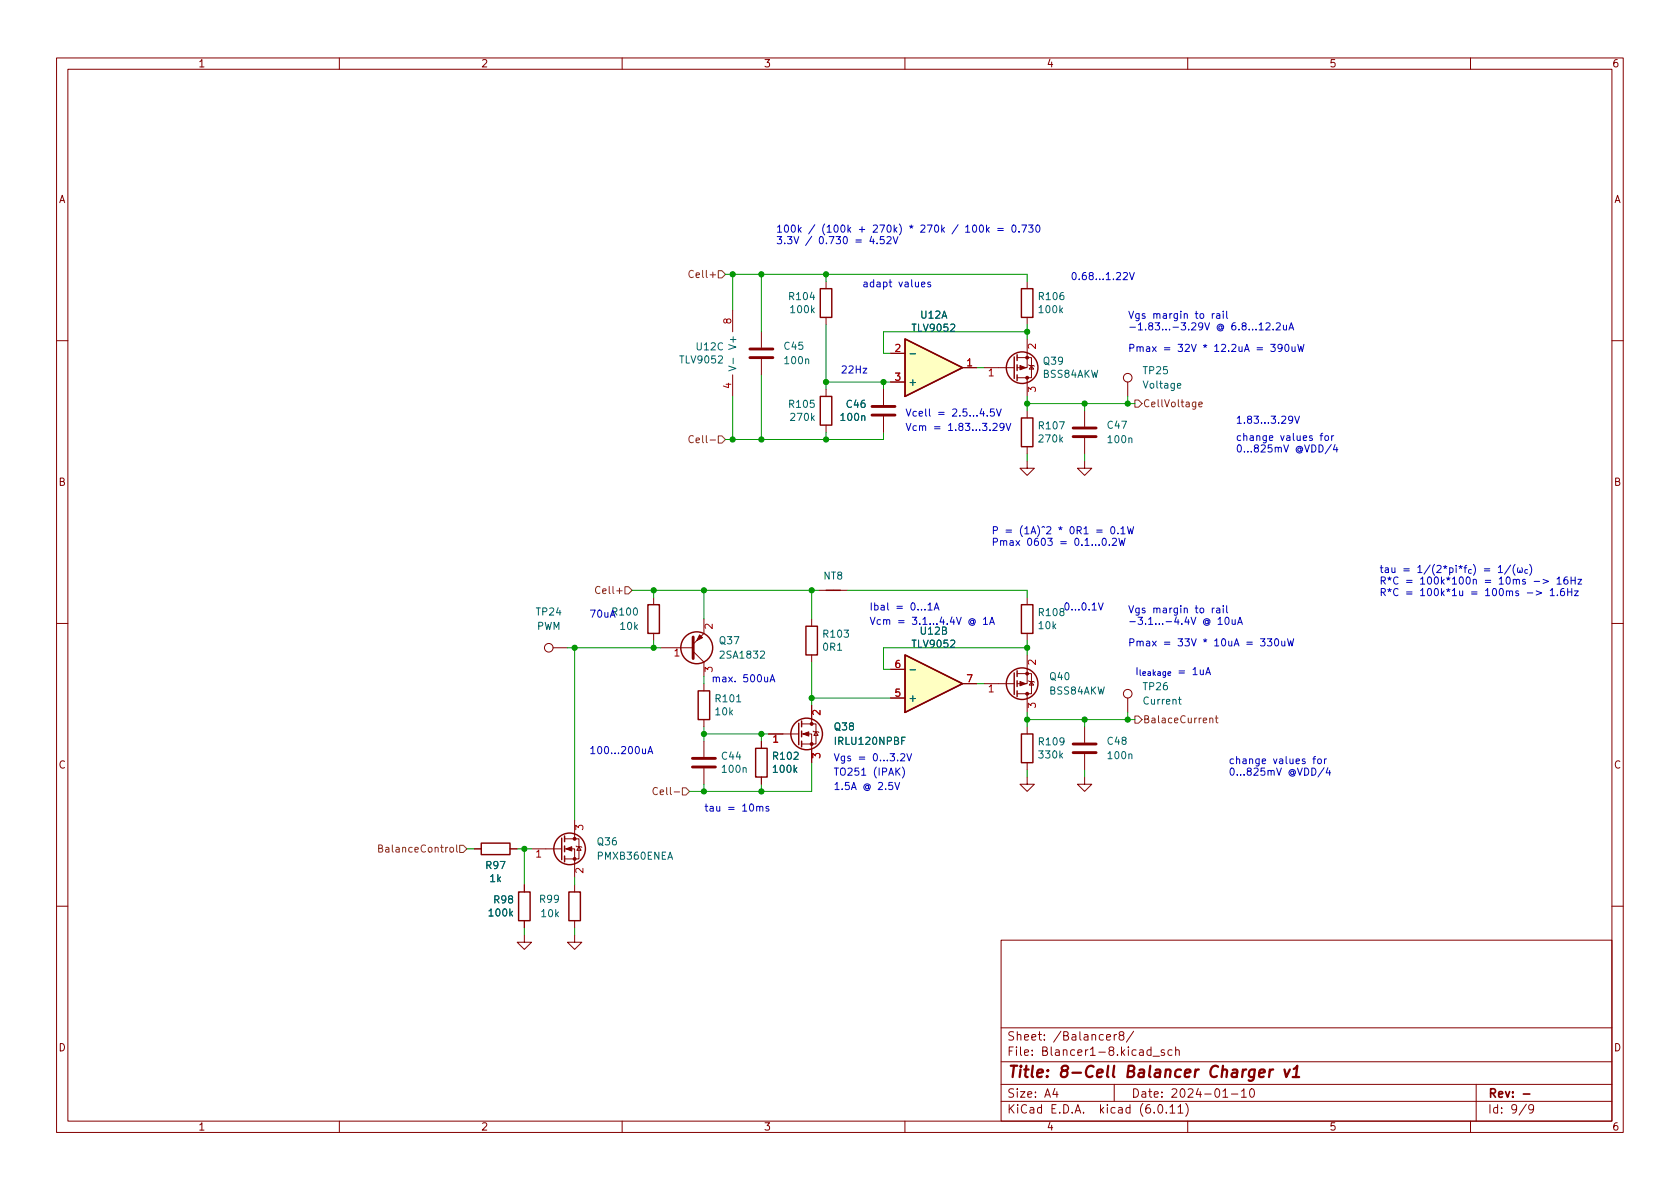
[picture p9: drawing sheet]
<svg xmlns="http://www.w3.org/2000/svg" width="297mm" height="210mm" viewBox="0 0 297 210" stroke-linecap="round" stroke-linejoin="round" font-family="sans-serif">
<g fill="none" stroke="#840000" stroke-width=".18">
<path d="M10 10.2h277v190.1h-277zM12 12.2h273v186.1h-273zM60 10.2v2M110 10.2v2M160 10.2v2M210 10.2v2M260 10.2v2M129.5 54.9v3.8M134.6 58.7v2.8M146 49.8v1.2M146 56.1v1.3M181.6 59.9v5.1h-1.8"/>
<path d="M181.6 49.8v1.2M181.6 56.1v1.3M10 60.2h2M129.5 66.3v3.8M134.6 63.5v2.8M146 68.8v1.3M146 75.2v1.2M156.2 68.8v2.8M156.2 73.7v2.7M157.5 62.5h2.5M157.5 67.6h2.5M170.2 65h2.5"/>
<path d="M174 65h5.3M179.8 63.2h2.6v3.6h-2.6M181.6 66.8v3.3M181.6 72.6v1.3M181.6 79v1.3M181.9 64.5l.1 .1h.8l.1 .2M182.4 64.6l.4 .7h-.8zM191.8 72.6v2.8M191.8 77.5v2.8M199.4 67.6v2.5M285 60.2h2M181.6 81.5v1.3h1.3l-1.3 1.3-1.3-1.3h1.3"/>
<path d="M191.8 81.5v1.3h1.2l-1.2 1.3-1.3-1.3h1.3M10 110.2h2M97.8 114.5h2.5M115.6 105.7v1.2M115.6 112v1.3M116.8 114.5h5.8M122.6 115.2l1.9 1.9v2.5M124.5 109.5v2.5l-1.9 1.9M143.5 109.5v1.2M143.5 115.8v1.3M144.8 104.4h5.1M157.5 118.4h2.5"/>
<path d="M179.8 119.1h2.6v3.6h-2.6M181.6 115.8v5.1h-1.8M181.6 105.7v1.2M181.6 112v1.3M285 110.2h2M124.5 120.9v1.3M124.5 127.2v1.3M124.5 131.1v2.8M124.5 135.9v2.8M134.6 131.1v1.2M134.6 137.4v1.3M135.9 129.8h5.3"/>
<path d="M141.7 129.8h1.8v5.1M141.7 128h2.6v3.6h-2.6M143.5 124.7v3.3M143.8 129.3l.1 .1h.8l.1 .1M144.3 129.4l.4 .6h-.8zM157.5 123.4h2.5M170.2 120.9h2.5M174 120.9h5.3M181.6 137.4v1.3h1.3l-1.3 1.2-1.3-1.2h1.3M181.6 122.7v3.3M181.6 128.5v1.3M181.6 134.9v1.2"/>
<path d="M181.9 120.4l.1 .1h.8l.1 .1M182.4 120.5l.4 .7h-.8zM191.8 137.4v1.3h1.2l-1.2 1.2-1.3-1.2h1.3M191.8 128.5v2.8M191.8 133.3v2.8M199.4 123.4v2.6M83.8 150.1h1.3M90.2 150.1h1.2M92.7 156.5v1.2M94 150.1h5.3M99.8 150.1h1.8v5.1M99.8 148.3h2.6v3.6h-2.6"/>
<path d="M101.6 145v3.3M101.6 156.5v1.2M101.9 149.6l.1 .1h.7l.2 .2M102.4 149.7l.3 .7h-.7zM10 160.2h2M92.7 165.3v1.3h1.3l-1.3 1.3-1.3-1.3h1.3M92.7 162.8v1.3M101.6 165.3v1.3h1.3l-1.3 1.3-1.3-1.3h1.3M101.6 162.8v1.3M177 166.3h108v32h-108zM285 160.2h2M60 198.3v2"/>
<path d="M110 198.3v2M160 198.3v2M177 194.8h108M177 191.8h108M177 187.8h108M177 181.8h108M182.5 186.5v.1M182.5 185.7v.1M184.6 183.8v.1M184.6 183v.1M197 191.8v3M198.1 183.1l-.2-.3v-.2l.2-.2 .5 .1 .1 .2-.1 .2-.6 .2-.1 .3v.4l.2 .1h.5l.1-.3-.1-.4-.2-.1"/>
<path d="M200.4 182.4l-1.3 1.9M203.9 186.8h1.1M205.9 185.7l-.4-.1-.2 .2 .1 .3 .5 .1v.4h-.6M207.2 185.7l-.4-.1-.3 .3v.4l.1 .3h.6M207.9 185.8l.2-.2 .3 .1 .1 .9M207.9 185.1v1.5M209.6 195.1a1.72 1.72 0 0 1 0 2.3M210 198.3v2M217.7 193.5h1.2M219.5 193l.4-.5v1.5M219.5 194h.9M221.1 192.7l.2-.2a.81 .81 0 0 1 .6 .7 .81 .81 0 0 1-.3 .8h-.2a.81 .81 0 0 1-.3-1.3z"/>
<path d="M260 198.3v2M261 191.8v6.5M271.2 196l-.3 .3h-.3l-.3-.3 .1-.6 .5-.1 .2 .2a.99 .99 0 0 1-.4 1.3h-.3"/>
<circle cx="199.4" cy="66.8" r=".76"/>
<circle cx="97" cy="114.5" r=".76"/>
<circle cx="199.4" cy="122.7" r=".76"/>
</g>
<path d="M269.3 193.5h1.2" fill="none" stroke="#840000" stroke-width=".3"/>
<path d="M197 188.5l-.2 1.7 .2 .3M227.1 189.1l.3 1.4 .7-1.4" fill="none" stroke="#840000" stroke-width=".4"/>
<g fill="#ffffc2" stroke="#ffffc2" stroke-width=".18">
<path d="M160 59.9l10.2 5.1-10.2 5.1z"/>
<path d="M160 115.8l10.2 5.1-10.2 5.1z"/>
</g>
<g fill="none" stroke="#840000" stroke-width=".25">
<path d="M145 51h2.1v5.1h-2.1zM160 59.9l10.2 5.1-10.2 5.1zM180.6 51h2v5.1h-2zM145 70.1h2.1v5.1h-2.1zM179.3 63.1v3.8M179.8 62.7v1M179.8 64.5v1M179.8 66.3v1M180.6 73.9h2v5.1h-2zM114.6 106.9h2v5.1h-2zM142.5 110.7h2v5.1h-2zM146 104.4h2.6"/>
<path d="M160 115.8l10.2 5.1-10.2 5.1zM179.3 119v3.8M179.8 118.6v1M180.6 106.9h2v5.1h-2zM123.4 122.2h2.1v5h-2.1zM133.6 132.3h2v5.1h-2zM141.2 127.9v3.8M141.7 127.5v1M141.7 129.3v1M141.7 131.1v1M179.8 120.4v1M179.8 122.2v1"/>
<path d="M180.6 129.8h2v5.1h-2zM85.1 149.1h5.1v2h-5.1zM91.7 157.7h2v5.1h-2zM99.3 148.2v3.8M99.8 147.8v1M99.8 149.6v1M99.8 151.4v1M100.6 157.7h2v5.1h-2z"/>
<circle cx="180.7" cy="65" r="2.79"/>
<circle cx="123.2" cy="114.5" r="2.82"/>
<circle cx="142.6" cy="129.8" r="2.79"/>
<circle cx="180.7" cy="120.9" r="2.79"/>
<circle cx="100.7" cy="150.1" r="2.79"/>
</g>
<g fill="none" stroke="#006464" stroke-width=".18">
<path d="M143.6 51.7l-.3 .9h.7M143.6 54.8l.4 .5M144 54.5l-.5 .4M168.1 57.4l.5-.1 .2 .4-.8 .9h.8M187.5 54.8l.4 .5M187.9 54.5l-.5 .4M127 63l.5-.1 .2 .4-.7 .9h.7M128.8 64.7l1.3 .5-1.3 .4M129.6 63.3v1M142.4 63.6l.2-.1h.3l.1 .8M143.6 73.9l.4 .5M144 73.5l-.5 .5"/>
<path d="M152.4 73.6l.1-.1 .3 .1 .1 .8M160.9 62.6h1M187.3 74.6h.9l-.6 1.3M187.5 77.7l.4 .5M187.9 77.3l-.5 .5M199.6 77.6l.2-.2 .3 .1v.8M208.2 68.2l.6-.1-.1-.2-.3-.1-.2 .2v.6h.5M134.5 115.2l.4-.1 .3 .4-.8 .9h.8M148.1 115h.7M160.9 118.4h1M168.1 113.3l.5-.1 .2 .4-.8 .9h.8M130.2 124.1h.8"/>
<path d="M131.4 135.9l.2-.2 .3 .1v.8M140.5 136.1l.4 .5M140.9 135.7l-.5 .5M159.4 131h.5M160 130.4h-.6v1.2M187.5 133.6l.4 .4M187.9 133.2l-.5 .5M199.6 133.4l.2-.1 .3 .1v.8M208.4 123.7h.4M208.5 123.3v1l.3 .2M118.1 152l.4-1.3 .4 1.3M118.2 151.6h.6"/>
<path d="M90.3 161.5l.3 .5M90.6 161.1l-.4 .5"/>
</g>
<path d="M132.6 63.2h4.1M132.6 61.7h4.1M154.2 73.4h4M154.2 71.9h4M189.7 77.2h4.1M189.7 75.7h4.1M122.6 112.6v3.9M122.4 135.6h4.1M122.4 134.1h4.1M189.7 133.1h4.1M189.7 131.6h4.1" fill="none" stroke="#840000" stroke-width=".51"/>
<g fill="#840000" stroke="#840000" stroke-width=".18">
<path d="M123.7 112.3l.5 .5-1 .5z"/>
<path d="M180.3 120.5l1.1 .4-1.1 .4z"/>
<path d="M100.1 150.1l1-.4v.8z"/>
<path d="M180.3 64.6l1.1 .4-1.1 .4z"/>
<path d="M142 129.8l1-.4v.8z"/>
<circle cx="181.6" cy="119.1" r=".25"/>
<circle cx="181.6" cy="122.7" r=".25"/>
<circle cx="101.6" cy="151.9" r=".25"/>
<circle cx="101.6" cy="148.3" r=".25"/>
<circle cx="181.6" cy="63.2" r=".25"/>
<circle cx="181.6" cy="66.8" r=".25"/>
<circle cx="143.5" cy="131.6" r=".25"/>
<circle cx="143.5" cy="128" r=".25"/>
</g>
<g fill="none" stroke="#a90000" stroke-width=".18">
<path d="M174.9 65.6l.4-.4v1.3M181.8 69.3v-.8l.5 .4 .1-.4h.6l.1 .2-.1 .6M183.1 60.8v.8l-.9-.8-.4 .3 .1 .5M119.3 115.1l.4-.4v1.3M124.7 118.8v-.8l.4 .4 .2-.3h.5l.1 .1-.1 .6M125.9 110.4v.8l-.9-.8-.3 .2 .1 .5M183.1 116.7v.8l-.9-.8-.4 .3 .1 .5M136.8 130.3l.4-.3v1.3M143.7 134v-.8l.5 .5 .1-.4h.6l.1 .2-.1 .5M145 125.6v.8l-.9-.8-.4 .3 .1 .4M174.9 121.5l.4-.4v1.3M181.8 125.1v-.8l.5 .5 .1-.4h.6l.1 .2-.1 .5"/>
<path d="M94.9 150.7l.3-.4v1.3M101.8 146.7v-.8l.5 .5 .1-.4h.5l.2 .2-.2 .5M103.1 153.6v.7l-.9-.7-.4 .2 .1 .5"/>
</g>
<g fill="none" stroke="#725600" stroke-width=".18">
<path d="M125.6 48.6h.9M127 47.9h.6l.7 .6-.7 .6h-.6zM125.6 77.8h.9M127 77.1h.6l.7 .6-.7 .7h-.6zM200.7 70.7h.6l.6 .7-.6 .6h-.6zM212 71.5l.6-.1-.1-.2-.4-.1-.1 .2v.6h.5M109 104.5h1M110.5 103.8h.6l.7 .6-.7 .6h-.6zM120.6 139.3h.7l.6 .6-.6 .7h-.7zM200.7 126.6h.6l.6 .6-.6 .7h-.6zM213.9 127.1l.2-.1h.3v.8M214.9 127h.5"/>
<path d="M215 126.6v1l.4 .2M79.2 149.8l-.4 .3M79.6 150l.2-.2 .3 .2 .1 .4-.1 .2-.3 .1-.2-.1zM80.7 149.4v1.1l.2 .2M81.3 149.5h.6l.6 .6-.6 .6h-.6zM119.2 140h1"/>
</g>
<g fill="none" stroke="#0000c2" stroke-width=".18">
<path d="M162.8 39.9l.5-.1 .2 .4-.7 .9h.7M169.4 39.7l-1.1 1.7M179 39.9l.2-.1a.68 .68 0 0 1 .4 .6 .68 .68 0 0 1-.4 .7l-.2-.2-.1-.3zM141.3 40.6l.4 .5M141.7 40.2l-.5 .5M157.2 49.9h.5M157.4 49.5v1l.3 .2M164.5 49.9h-.3l-.2 .2 .1 .1 .4 .2v.3h-.5M170.7 40.2l.4-.4v1.3M170.7 41.1h.8M176.4 40.4h1M176.4 40.8h1"/>
<path d="M199.7 48.2l.4 1.3 .5-1.3M209.4 55.6l.2-.1h.3v.8M210.7 57.2l.5-.1 .2 .3-.7 .9h.7M212.7 57.6l-.3 .3h-.2l-.3-.3 .1-.5h.4l.2 .1a.84 .84 0 0 1-.3 1.1h-.3M213 57.1l.4 1.2 .5-1.2M227.9 58.3l.4-1.2 .4 1.2M228 58h.6M164.3 72.3v1.1l.2 .2M176.2 72.3l.4 1.3 .4-1.3M177.9 74.9l.4 1.2 .4-1.2M224.4 77.5l.6-.2v-.2l-.4-.1-.2 .2 .1 .6h.5M224.7 60.9h.8l-.5 .5 .4 .1v.5l-.2 .2-.5-.2"/>
<path d="M227 78.7l.4 1.2 .4-1.2M228.9 73.6l.4 1.3 .5-1.3M232 77.1l-.3-.1-.2 .2 .1 .2 .4 .1v.3h-.5M185.3 95.2h.7l-.4 .5 .4 .1v.5l-.2 .1-.5-.1M196.5 93.3l.2-.2a.68 .68 0 0 1 .4 .7 .68 .68 0 0 1-.4 .6l-.2-.1-.1-.4zM197.8 95.2l.3 1.2 .3-.9 .2 .9 .3-1.2M267.1 99.9l-1.1 1.7M267.9 99.8a1.46 1.46 0 0 0 0 1.9M270.5 99.8a1.46 1.46 0 0 1 0 1.9M157 106.6v1.1l.1 .2M169.1 109.1l.4 1.3 .5-1.3M194.2 106.6l.4 1.3 .5-1.3"/>
<path d="M209 110.3v.1M209.4 107.6l.2-.1 .3 .1v.8M209.8 109.1l-.3 .9h.8M210.1 109.6v.8M210.6 109.1l.4 1.3 .4-1.3M222.9 113h.8l-.5 .4 .4 .2v.5l-.2 .1-.5-.1M258.1 104.5v.8h.3l.2-.1M258.6 104.5v.8M260.5 102.6l.2-.2 .3 .1v.8M260.5 102.4v.9M264.9 100.3l.4-.3v1.2M264.9 101.2h.8"/>
<path d="M268.4 100.4l-.1 .7 .2 .1 .2-.1 .2 .1h.2l.1-.6-.2-.2M268.7 100.8v.3M270 104.9h1M270.1 100.8l-.3-.1-.2 .2 .1 .4h.4M271.3 102.8h.9M271.6 104.5l1 .4-1 .3M272.8 102.4l1 .4-1 .4M274.1 104.4l.4-.3v1.2M274.1 105.3h.7M275.3 102.4l.4-.4v1.3M275.3 103.3h.7M114.6 133.3l.4-1.3 .4 1.3"/>
<path d="M114.7 132.9h.6M130 120.5v.1M152.4 137.1h.7M160.3 133.3l.5 1.2 .4-1.2M223.2 134.6l.6-.1-.1-.2-.3-.1-.2 .2v.6h.5M225.7 135.8l.4 1.3 .5-1.3M230.7 134.3l-.3-.1-.2 .2 .1 .2 .4 .1v.3h-.5"/>
</g>
<g fill="none" stroke="#009600" stroke-width=".18">
<path d="M128.3 48.5h53.3v1.3M129.5 48.5v6.4M134.6 48.5v10.2M146 48.5v1.3M146 57.4v11.4M181.6 57.4v2.5M181.6 58.7h-25.4v3.8h1.3M129.5 70.1v7.6M134.6 66.3v11.4M146 67.6h11.5M146 76.4v1.3M156.2 76.4v1.3h-27.9"/>
<path d="M156.2 67.6v1.2M172.7 65h1.3M181.6 70.1v2.5M181.6 71.4h19.1M191.8 71.4v1.2M199.4 70.1v1.3M181.6 80.3v1.2M191.8 80.3v1.2M100.3 114.5h16.5M101.6 114.5v30.5M111.8 104.4h33M115.6 104.4v1.3"/>
<path d="M115.6 113.3v1.2M124.5 104.4v5.1M124.5 119.6v1.3M143.5 104.4v5.1M143.5 117.1v7.6M149.9 104.4h31.7v1.3M181.6 114.5h-25.4v3.9h1.3M181.6 113.3v2.5M124.5 128.5v2.6M124.5 138.7v1.2M124.5 129.8h11.4M134.6 129.8v1.3"/>
<path d="M134.6 138.7v1.2M143.5 123.4h14M143.5 134.9v5h-21.6M172.7 120.9h1.3M181.6 126v2.5M181.6 136.1v1.3M181.6 127.2h19.1M191.8 127.2v1.3M191.8 136.1v1.3M199.4 126v1.2M82.5 150.1h1.3M91.4 150.1h2.6"/>
<path d="M92.7 150.1v6.4M101.6 155.2v1.3M92.7 164.1v1.2M101.6 164.1v1.2"/>
</g>
<g fill="#009600" stroke="#009600" stroke-width=".18">
<circle cx="156.2" cy="67.6" r=".46"/>
<circle cx="146" cy="67.6" r=".46"/>
<circle cx="134.6" cy="48.5" r=".46"/>
<circle cx="129.5" cy="48.5" r=".46"/>
<circle cx="129.5" cy="77.7" r=".46"/>
<circle cx="134.6" cy="77.7" r=".46"/>
<circle cx="146" cy="48.5" r=".46"/>
<circle cx="181.6" cy="71.4" r=".46"/>
<circle cx="181.6" cy="58.7" r=".46"/>
<circle cx="143.5" cy="123.4" r=".46"/>
<circle cx="143.5" cy="104.4" r=".46"/>
<circle cx="124.5" cy="104.4" r=".46"/>
<circle cx="115.6" cy="104.4" r=".46"/>
<circle cx="181.6" cy="114.5" r=".46"/>
<circle cx="115.6" cy="114.5" r=".46"/>
<circle cx="181.6" cy="127.2" r=".46"/>
<circle cx="199.4" cy="127.2" r=".46"/>
<circle cx="146" cy="77.7" r=".46"/>
<circle cx="191.8" cy="127.2" r=".46"/>
<circle cx="101.6" cy="114.5" r=".46"/>
<circle cx="124.5" cy="129.8" r=".46"/>
<circle cx="134.6" cy="129.8" r=".46"/>
<circle cx="124.5" cy="139.9" r=".46"/>
<circle cx="134.6" cy="139.9" r=".46"/>
<circle cx="92.7" cy="150.1" r=".46"/>
<circle cx="191.8" cy="71.4" r=".46"/>
<circle cx="199.4" cy="71.4" r=".46"/>
</g>
<g font-size="2.8" fill="#840000">
<text x="178" y="191.2">Title:</text>
<text x="187.3" y="191.2">8-Cell</text>
<text x="199.4" y="191.2">Balancer</text>
<text x="214.4" y="191.2">Charger</text>
<text x="228" y="191.2">v1</text>
</g>
<g font-size="2.1" fill="#840000">
<text x="178" y="184.5">Sheet:</text>
<text x="186.2" y="184.5">/Balancer8/</text>
<text x="178" y="187.2">File:</text>
<text x="184.4" y="187.2">Blancer1-8.kicad_sch</text>
<text x="178" y="197.4">KiCad</text>
<text x="178" y="194.6">Size:</text>
<text x="184.7" y="194.6">A4</text>
<text x="185.7" y="197.4">E.D.A.</text>
<text x="194.6" y="197.4">kicad</text>
<text x="200" y="194.6">Date:</text>
<text x="201.8" y="197.4">(6.0.11)</text>
<text x="207" y="194.6">2024-01-10</text>
<text x="263" y="194.6">Rev:</text>
<text x="263" y="197.4">Id:</text>
<text x="267.1" y="197.4">9/9</text>
</g>
<g font-size="1.8" fill="#840000">
<text x="35" y="12.3">1</text>
<text x="85" y="12.3">2</text>
<text x="135" y="12.3">3</text>
<text x="185" y="12.3">4</text>
<text x="235" y="12.3">5</text>
<text x="285" y="12.3">6</text>
<text x="10.4" y="36.3">A</text>
<text x="285.4" y="36.3">A</text>
<text x="10.3" y="86.3">B</text>
<text x="285.3" y="86.3">B</text>
<text x="10.3" y="136.3">C</text>
<text x="285.3" y="136.3">C</text>
<text x="10.3" y="186.3">D</text>
<text x="285.3" y="186.3">D</text>
<text x="35" y="200.3">1</text>
<text x="85" y="200.3">2</text>
<text x="135" y="200.3">3</text>
<text x="185" y="200.3">4</text>
<text x="235" y="200.3">5</text>
<text x="285" y="200.3">6</text>
</g>
<g font-size="1.8" fill="#0000c2">
<text x="137.2" y="41.1">100k</text>
<text x="142.9" y="41.1">/</text>
<text x="145.4" y="41.1">(100k</text>
<text x="152" y="41.1">+</text>
<text x="154.7" y="41.1">270k)</text>
<text x="161.3" y="41.1">*</text>
<text x="163.4" y="41.1">270k</text>
<text x="171.6" y="41.1">100k</text>
<text x="180.1" y="41.1">0.730</text>
<text x="137.2" y="43.2">3.3V</text>
<text x="142.4" y="43.2">/</text>
<text x="144.8" y="43.2">0.730</text>
<text x="151.4" y="43.2">=</text>
<text x="154.1" y="43.2">4.52V</text>
<text x="152.4" y="50.8">adapt</text>
<text x="158.8" y="50.8">values</text>
<text x="189.2" y="49.5">0.68...1.22V</text>
<text x="199.4" y="56.4">Vgs</text>
<text x="199.4" y="58.4">-1.83...-3.29V</text>
<text x="203.8" y="56.4">margin</text>
<text x="211.4" y="56.4">to</text>
<text x="214.4" y="56.4">rail</text>
<text x="215" y="58.4">@ 6.8...12.2uA</text>
<text x="199.4" y="62.2">Pmax</text>
<text x="205.7" y="62.2">=</text>
<text x="208.3" y="62.2">32V</text>
<text x="213" y="62.2">*</text>
<text x="215.1" y="62.2">12.2uA</text>
<text x="222.6" y="62.2">=</text>
<text x="225.3" y="62.2">390uW</text>
<text x="148.6" y="66">22Hz</text>
<text x="160" y="76.2">Vcm</text>
<text x="160" y="73.6">Vcell</text>
<text x="165" y="76.2">=</text>
<text x="165.7" y="73.6">=</text>
<text x="167.7" y="76.2">1.83...3.29V</text>
<text x="168.4" y="73.6">2.5...4.5V</text>
<text x="218.4" y="78">change</text>
<text x="218.4" y="74.9">1.83...3.29V</text>
<text x="226.3" y="78">values</text>
<text x="233.5" y="78">for</text>
<text x="218.4" y="80">0...825mV</text>
<text x="229" y="80">@VDD/4</text>
<text x="175.3" y="94.5">P =</text>
<text x="180.3" y="94.5">(1A)^2</text>
<text x="187.4" y="94.5">*</text>
<text x="189.5" y="94.5">0R1</text>
<text x="194.3" y="94.5">=</text>
<text x="197" y="94.5">0.1W</text>
<text x="175.3" y="96.5">Pmax</text>
<text x="181.5" y="96.5">0603</text>
<text x="187.5" y="96.5">=</text>
<text x="190.2" y="96.5">0.1...0.2W</text>
<text x="243.8" y="101.3">tau</text>
<text x="248" y="101.3">=</text>
<text x="250.7" y="101.3">1/(2*pi*f_{c})</text>
<text x="262.5" y="101.3">=</text>
<text x="153.7" y="107.9">Ibal</text>
<text x="158.4" y="107.9">=</text>
<text x="161.1" y="107.9">0...1A</text>
<text x="188" y="107.9">0...0.1V</text>
<text x="243.8" y="103.4">R*C</text>
<text x="243.8" y="105.4">R*C</text>
<text x="248.5" y="103.4">=</text>
<text x="248.5" y="105.4">=</text>
<text x="251.2" y="103.4">100k*100n</text>
<text x="251.2" y="105.4">100k*1u</text>
<text x="260.3" y="105.4">=</text>
<text x="262.7" y="103.4">=</text>
<text x="263" y="105.4">100ms</text>
<text x="265.4" y="103.4">10ms</text>
<text x="274.7" y="105.4">1.6Hz</text>
<text x="275.9" y="103.4">16Hz</text>
<text x="104.1" y="109.2">70uAR100</text>
<text x="153.7" y="110.5">Vcm</text>
<text x="158.7" y="110.5">=</text>
<text x="161.4" y="110.5">3.1...4.4V</text>
<text x="171.4" y="110.5">@ 1A</text>
<text x="199.4" y="108.4">Vgs</text>
<text x="199.4" y="110.5">-3.1...-4.4V</text>
<text x="203.8" y="108.4">margin</text>
<text x="211.4" y="108.4">to</text>
<text x="212.6" y="110.5">@ 10uA</text>
<text x="214.4" y="108.4">rail</text>
<text x="199.4" y="114.3">Pmax</text>
<text x="200.7" y="119.4">I_{leakage}</text>
<text x="205.7" y="114.3">=</text>
<text x="208.2" y="119.4">=</text>
<text x="208.3" y="114.3">33V</text>
<text x="210.9" y="119.4">1uA</text>
<text x="213" y="114.3">*</text>
<text x="215.1" y="114.3">10uA</text>
<text x="220.8" y="114.3">=</text>
<text x="223.5" y="114.3">330uW</text>
<text x="125.7" y="120.6">max.</text>
<text x="131.3" y="120.6">500uA</text>
<text x="104.1" y="133.3">100...200uA</text>
<text x="147.3" y="137.1">TO251</text>
<text x="147.3" y="134.6">Vgs</text>
<text x="151.7" y="134.6">=</text>
<text x="154.4" y="137.1">(IPAK)</text>
<text x="154.4" y="134.6">0...3.2V</text>
<text x="217.2" y="135.1">change</text>
<text x="217.2" y="137.1">0...825mV</text>
<text x="225.1" y="135.1">values</text>
<text x="227.7" y="137.1">@VDD/4</text>
<text x="232.2" y="135.1">for</text>
<text x="124.5" y="143.5">tau</text>
<text x="128.6" y="143.5">=</text>
<text x="131.3" y="143.5">10ms</text>
<text x="147.3" y="139.7">1.5A</text>
<text x="152.6" y="139.7">@ 2.5V</text>
</g>
<g font-size="1.8" fill="#725600">
<text x="121.5" y="49.5">Cell+</text>
<text x="202" y="72.4">CellVoltage</text>
<text x="121.5" y="78.7">Cell-</text>
<text x="105" y="105.4">Cell+</text>
<text x="202" y="128.3">BalaceCurrent</text>
<text x="115.1" y="141">Cell-</text>
<text x="66.6" y="151.1">BalanceControl</text>
</g>
<g font-size="1.8" fill="#006464">
<text x="139.2" y="53.4">R104</text>
<text x="183.4" y="53.4">R106</text>
<text x="139.5" y="55.8">100k</text>
<text x="161.1" y="59">TLV9052</text>
<text x="162.6" y="56.7">U12A</text>
<text x="183.4" y="55.8">100k</text>
<text x="120" y="64.6">TLV9052</text>
<text x="122.9" y="62.3">U12C</text>
<text x="130.6" y="62" transform="rotate(-90 130.6 62)">V+</text>
<text x="138.4" y="62.2">C45</text>
<text x="138.4" y="64.8">100n</text>
<text x="184.3" y="64.9">Q39</text>
<text x="160.5" y="68.6">+</text>
<text x="184.3" y="67.2">BSS84AKW</text>
<text x="201.9" y="66.5">TP25</text>
<text x="201.9" y="69.1">Voltage</text>
<text x="139.2" y="72.5">R105</text>
<text x="139.5" y="74.8">270k</text>
<text x="148.4" y="74.8">100n</text>
<text x="149.4" y="72.5">C46</text>
<text x="183.4" y="76.3">R107</text>
<text x="195.6" y="76.2">C47</text>
<text x="183.4" y="78.6">270k</text>
<text x="195.6" y="78.7">100n</text>
<text x="145.5" y="102.9">NT8</text>
<text x="94.6" y="109.2">TP24</text>
<text x="94.9" y="111.8">PWM</text>
<text x="109.4" y="111.8">10k</text>
<text x="145.3" y="113.1">R103</text>
<text x="162.5" y="112.6">U12B</text>
<text x="183.4" y="109.3">R108</text>
<text x="183.4" y="111.6">10k</text>
<text x="127" y="114.3">Q37</text>
<text x="127" y="116.8">2SA1832</text>
<text x="145.3" y="115.4">0R1</text>
<text x="161.1" y="114.9">TLV9052</text>
<text x="126.2" y="124.6">R101</text>
<text x="160.5" y="124.5">+</text>
<text x="185.4" y="120.7">Q40</text>
<text x="185.4" y="123.2">BSS84AKW</text>
<text x="201.9" y="122.4">TP26</text>
<text x="201.9" y="125">Current</text>
<text x="126.2" y="126.9">10k</text>
<text x="147.3" y="129.5">Q38</text>
<text x="127.4" y="134.7">C44</text>
<text x="127.4" y="137">100n</text>
<text x="136.4" y="134.7">R102</text>
<text x="136.4" y="137">100k</text>
<text x="147.3" y="132.1">IRLU120NPBF</text>
<text x="183.4" y="132.2">R109</text>
<text x="183.4" y="134.5">330k</text>
<text x="195.6" y="132.1">C48</text>
<text x="195.6" y="134.6">100n</text>
<text x="105.4" y="149.9">Q36</text>
<text x="85.7" y="154.1">R97</text>
<text x="105.4" y="152.4">PMXB360ENEA</text>
<text x="86.4" y="156.4">1k</text>
<text x="87.1" y="160.1">R98</text>
<text x="95.2" y="160">R99</text>
<text x="86.1" y="162.4">100k</text>
<text x="95.5" y="162.6">10k</text>
</g>
<g font-size="1.8" fill="#a90000">
<text x="129.3" y="57.4" transform="rotate(-90 129.3 57.4)">8</text>
<text x="158.1" y="62.2">2</text>
<text x="170.8" y="64.8">1</text>
<text x="129.3" y="68.9" transform="rotate(-90 129.3 68.9)">4</text>
<text x="158.1" y="67.3">3</text>
<text x="174.6" y="67.3">1</text>
<text x="119" y="116.8">1</text>
<text x="158.1" y="118.1">6</text>
<text x="158.1" y="123.2">5</text>
<text x="170.8" y="120.6">7</text>
<text x="174.6" y="123.2">1</text>
<text x="136.5" y="132.1">1</text>
<text x="94.6" y="152.4">1</text>
</g>
</svg>
